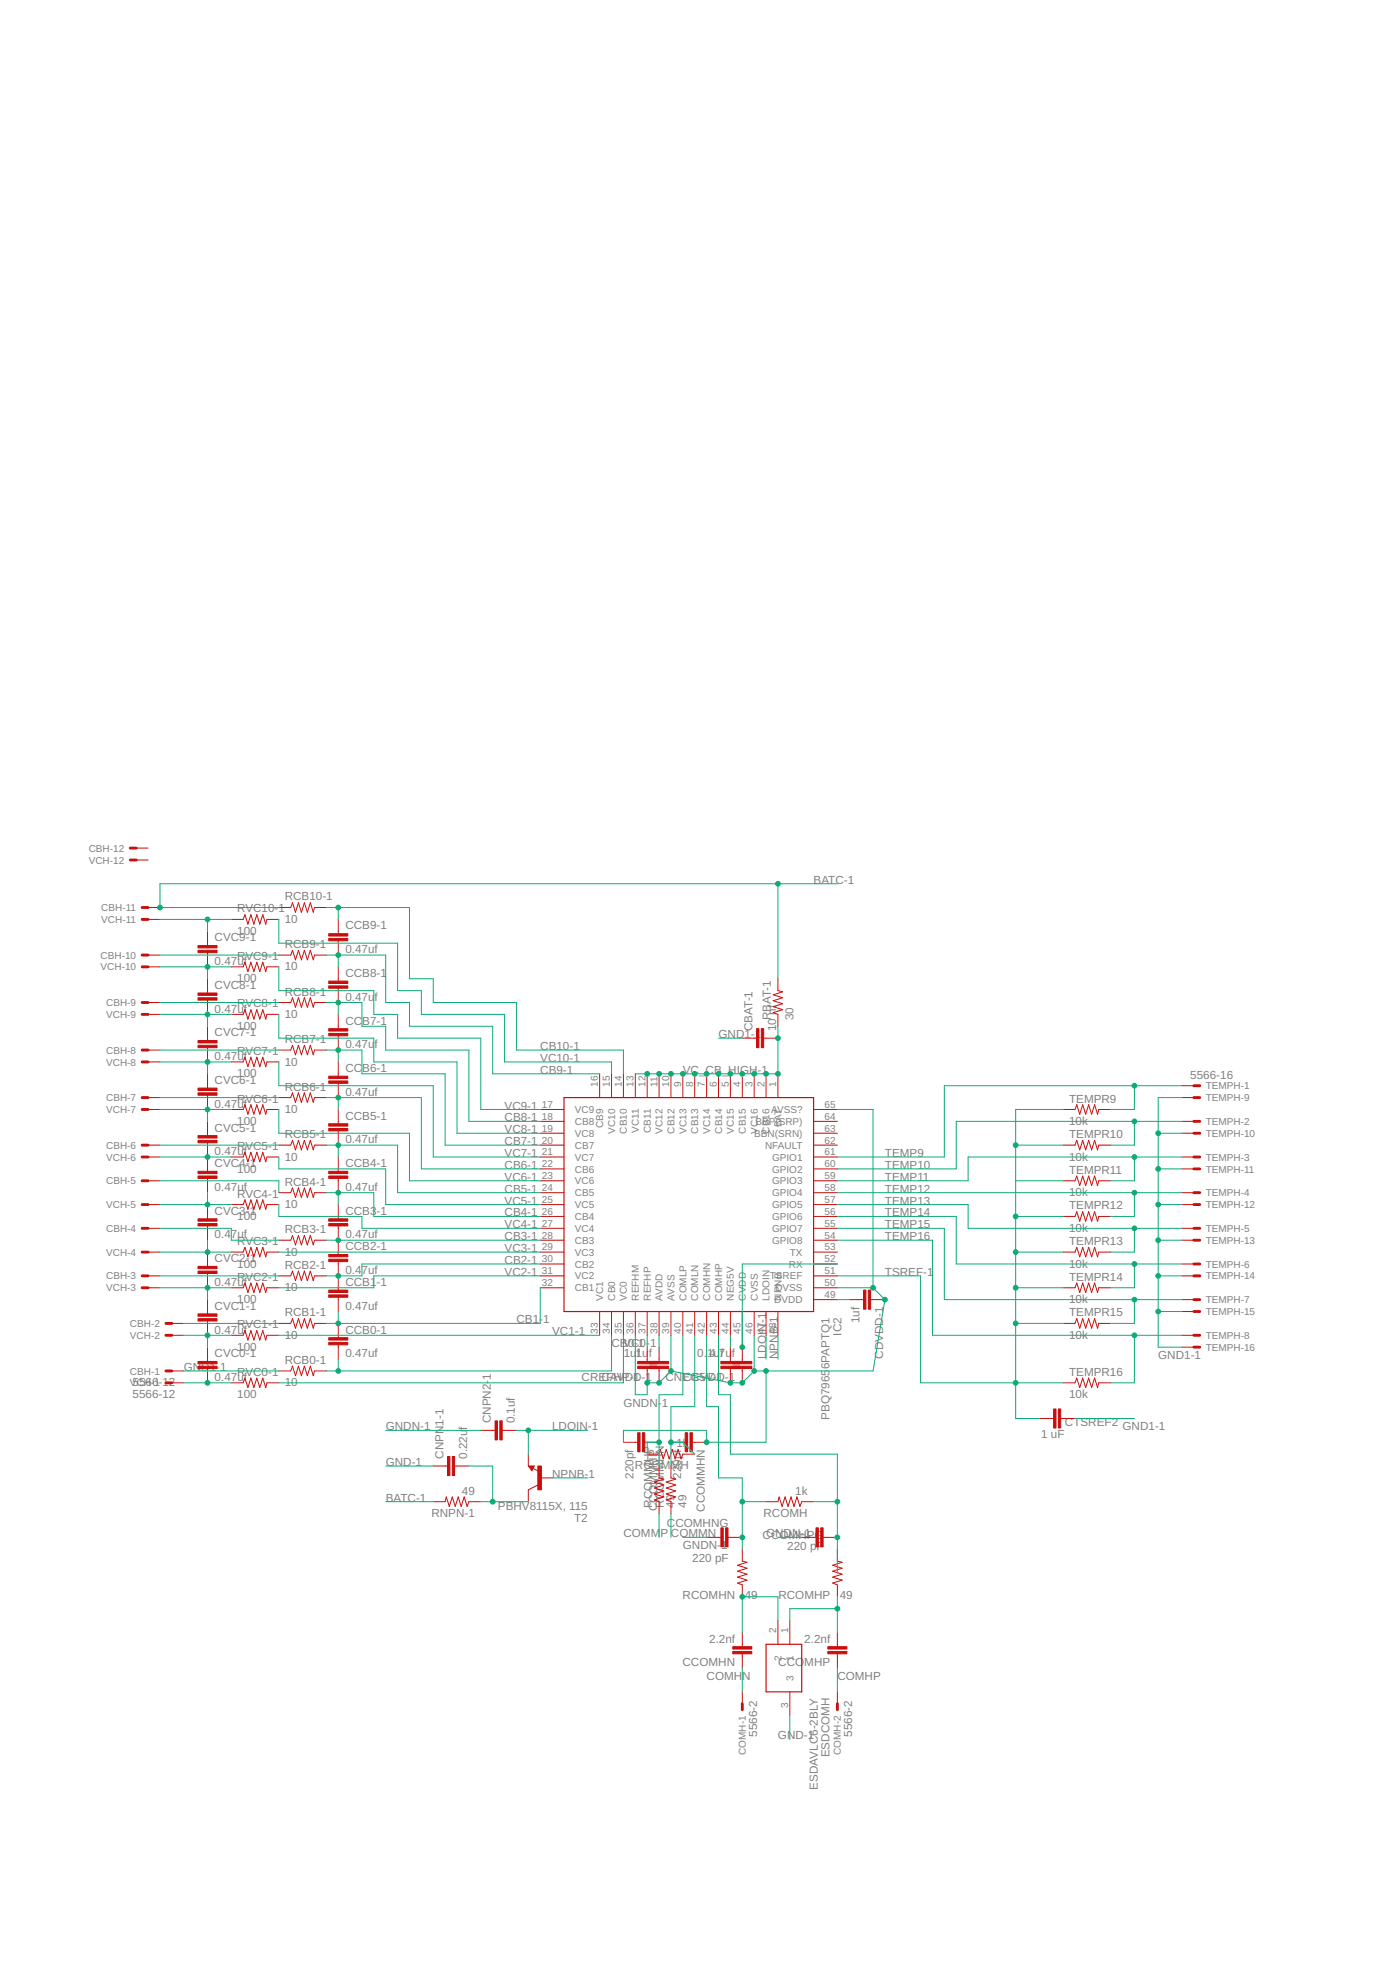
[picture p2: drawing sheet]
<svg xmlns="http://www.w3.org/2000/svg" width="297mm" height="420mm" viewBox="0 0 297 420" stroke-linecap="round" stroke-linejoin="round" font-family="sans-serif">
<path d="M120.5 234.6h53.4v45.7h-53.4zM113.9 313.4h-.7l.5 .7 .2-.5h-.4l.2 .2M163.7 351.4h7.6v10.2h-7.6z" fill="none" stroke="#c90d0c" stroke-width=".25"/>
<g fill="none" stroke="#c90d0c" stroke-width=".21">
<path d="M29.1 183.8h2.5M29.1 181.3h2.5M31.6 196.5h2.6M31.6 194h2.6M44.3 199v3.1M49.4 196.5h2.6l.3-1 .7 2 .6-2 .7 2 .6-2 .6 2 .7-2 .6 2 .2-1h2.6M59.6 194h2.5l.4-1.1 .6 2.1 .7-2.1 .6 2.1 .6-2.1 .7 2.1 .6-2.1 .7 2.1 .2-1h2.5M72.3 196.5v3M31.6 216.8h2.6M31.6 214.2h2.6M31.6 206.6h2.6M31.6 204.1h2.6"/>
<path d="M44.3 203.6v3M44.3 209.2v3M44.3 213.7v3.1M44.3 219.3v3.1M49.4 216.8h2.6l.3-1 .7 2 .6-2 .7 2 .6-2 .6 2 .7-2 .6 2 .2-1h2.6M49.4 206.6h2.6l.3-1 .7 2 .6-2 .7 2 .6-2 .6 2 .7-2 .6 2 .2-1h2.6M59.6 214.2h2.5l.4-1 .6 2.1 .7-2.1 .6 2.1 .6-2.1 .7 2.1 .6-2.1 .7 2.1 .2-1.1h2.5M59.6 204.1h2.5l.4-1 .6 2 .7-2 .6 2 .6-2 .7 2 .6-2 .7 2 .2-1h2.5M72.3 201.1v3M72.3 206.6v3.1M72.3 211.2v3M72.3 216.8v3"/>
<path d="M166.2 209.2v2.5l1.1 .3-2.1 .6 2.1 .6-2.1 .7 2.1 .6-2.1 .6 2.1 .7-2.1 .6 1 .4v2.5M31.6 237.1h2.6M31.6 234.6h2.6M31.6 226.9h2.6M31.6 224.4h2.6M44.3 223.9v3M44.3 229.5v3M44.3 234.1v3M44.3 239.6v3.1M49.4 237.1h2.6l.3-1 .7 2 .6-2 .7 2 .6-2 .6 2 .7-2 .6 2 .2-1h2.6M49.4 226.9h2.6l.3-1 .7 2.1 .6-2.1 .7 2.1 .6-2.1 .6 2.1 .7-2.1 .6 2.1 .2-1.1h2.6M59.6 234.6h2.5l.4-1 .6 2 .7-2 .6 2 .6-2 .7 2 .6-2 .7 2 .2-1h2.5"/>
<path d="M59.6 224.4h2.5l.4-1 .6 2 .7-2 .6 2 .6-2 .7 2 .6-2 .7 2 .2-1h2.5M72.3 221.4v3M72.3 226.9v3.1M72.3 231.5v3.1M72.3 237.1v3.1M115.4 237.1h5.1M115.4 239.6h5.1M128.1 229.5v5.1M130.7 229.5v5.1M133.2 229.5v5.1M135.8 229.5v5.1M138.3 229.5v5.1"/>
<path d="M140.8 229.5v5.1M143.4 229.5v5.1M145.9 229.5v5.1M148.5 229.5v5.1M151 229.5v5.1M153.5 229.5v5.1M156.1 229.5v5.1M158.6 229.5v5.1M158.6 221.9h3.1M161.2 229.5v5.1M163.2 221.9h3M163.7 229.5v5.1"/>
<path d="M166.2 229.5v5.1M173.9 237.1h5M173.9 239.6h5M227.2 237.1h2.5l.4-1 .6 2 .7-2 .6 2 .6-2 .7 2 .6-2 .6 2 .3-1h2.5M252.6 239.6h2.5M252.6 234.6h2.5M252.6 232h2.5M31.6 244.7h2.6M31.6 247.3h2.6M31.6 252.3h2.6M31.6 257.4h2.6M44.3 244.2v6.1"/>
<path d="M44.3 251.8v3.1M44.3 257.4v3.1M49.4 247.3h2.6l.3-1 .7 2 .6-2 .7 2 .6-2 .6 2 .7-2 .6 2 .2-1h2.6M49.4 257.4h2.6l.3-1 .7 2 .6-2 .7 2 .6-2 .6 2 .7-2 .6 2 .2-1h2.6M59.6 244.7h2.5l.4-1 .6 2 .7-2 .6 2 .6-2 .7 2 .6-2 .7 2 .2-1h2.5M59.6 254.9h2.5l.4-1 .6 2 .7-2 .6 2 .6-2 .7 2 .6-2 .7 2 .2-1h2.5M72.3 241.7v3M72.3 247.3v3M72.3 251.8v3.1M72.3 257.4v3.1M115.4 242.2h5.1M115.4 244.7h5.1"/>
<path d="M115.4 247.3h5.1M115.4 249.8h5.1M115.4 252.3h5.1M115.4 254.9h5.1M115.4 257.4h5.1M115.4 260h5.1M173.9 242.2h5M173.9 244.7h5M173.9 247.3h5M173.9 249.8h5M173.9 252.3h5M173.9 254.9h5"/>
<path d="M173.9 257.4h5M173.9 260h5M227.2 244.7h2.5l.4-1 .6 2 .7-2 .6 2 .6-2 .7 2 .6-2 .6 2 .3-1h2.5M227.2 252.3h2.5l.4-1 .6 2.1 .7-2.1 .6 2.1 .6-2.1 .7 2.1 .6-2.1 .6 2.1 .3-1.1h2.5M227.2 260h2.5l.4-1 .6 2 .7-2 .6 2 .6-2 .7 2 .6-2 .6 2 .3-1h2.5M252.6 242.2h2.5M252.6 247.3h2.5M252.6 249.8h2.5M252.6 254.9h2.5M252.6 257.4h2.5M31.6 262.5h2.6M31.6 267.6h2.6"/>
<path d="M31.6 272.7h2.6M31.6 275.2h2.6M44.3 262v3M44.3 267.6v3M44.3 272.2v3M44.3 277.7v3.1M49.4 267.6h2.6l.3-1 .7 2 .6-2 .7 2 .6-2 .6 2 .7-2 .6 2 .2-1h2.6M49.4 275.2h2.6l.3-1 .7 2 .6-2 .7 2 .6-2 .6 2 .7-2 .6 2 .2-1h2.6M59.6 265h2.5l.4-1 .6 2.1 .7-2.1 .6 2.1 .6-2.1 .7 2.1 .6-2.1 .7 2.1 .2-1.1h2.5M59.6 272.7h2.5l.4-1 .6 2 .7-2 .6 2 .6-2 .7 2 .6-2 .7 2 .2-1h2.5M72.3 262v6.1M72.3 269.6v6.1"/>
<path d="M72.3 277.2v3.1M115.4 262.5h5.1M115.4 265h5.1M115.4 267.6h5.1M115.4 270.1h5.1M115.4 272.7h5.1M115.4 275.2h5.1M173.9 262.5h5M173.9 265h5M173.9 267.6h5M173.9 270.1h5M173.9 272.7h5"/>
<path d="M173.9 275.2h5M173.9 277.7h5M181.5 277.7h3M186.1 277.7h3M227.2 267.6h2.5l.4-1 .6 2 .7-2 .6 2 .6-2 .7 2 .6-2 .6 2 .3-1h2.5M227.2 275.2h2.5l.4-1 .6 2 .7-2 .6 2 .6-2 .7 2 .6-2 .6 2 .3-1h2.5M252.6 262.5h2.5M252.6 265h2.5M252.6 270.1h2.5M252.6 272.7h2.5M252.6 277.7h2.5M36.7 282.8h2.6"/>
<path d="M36.7 285.4h2.6M36.7 295.5h2.6M36.7 293h2.6M44.3 282.3v3.1M44.3 287.9v3.1M44.3 292.5v3M49.4 285.4h2.6l.3-1 .7 2 .6-2 .7 2 .6-2 .6 2 .7-2 .6 2 .2-1h2.6M49.4 295.5h2.6l.3-1 .7 2 .6-2 .7 2 .6-2 .6 2 .7-2 .6 2 .2-1h2.6M59.6 282.8h2.5l.4-1 .6 2 .7-2 .6 2 .6-2 .7 2 .6-2 .7 2 .2-1h2.5M59.6 293h2.5l.4-1 .6 2 .7-2 .6 2 .6-2 .7 2 .6-2 .7 2 .2-1h2.5M72.3 282.8v3.1M72.3 287.4v3"/>
<path d="M128.1 280.3v5.1M130.7 280.3v5.1M133.2 280.3v5.1M135.8 280.3v5.1M138.3 280.3v5.1M138.3 287.9v3.1M138.3 292.5v3M140.8 280.3v5.1M140.8 287.9v3.1M140.8 292.5v3M143.4 280.3v5.1M145.9 280.3v5.1"/>
<path d="M148.5 280.3v5.1M151 280.3v5.1M153.5 280.3v5.1M156.1 280.3v5.1M156.1 287.9v3.1M156.1 292.5v3M158.6 280.3v5.1M158.6 287.9v3.1M158.6 292.5v3M161.2 280.3v5.1M163.7 280.3v5.1M166.2 280.3v5.1"/>
<path d="M227.2 282.8h2.5l.4-1 .6 2 .7-2 .6 2 .6-2 .7 2 .6-2 .6 2 .3-1h2.5M227.2 295.5h2.5l.4-1 .6 2 .7-2 .6 2 .6-2 .7 2 .6-2 .6 2 .3-1h2.5M252.6 285.4h2.5M252.6 280.3h2.5M252.6 287.9h2.5M92.6 313.3h3M97.2 313.3h3M102.7 305.7h3.1M107.3 305.7h3.1M112.9 313.3h1.3l-.5 1zM112.9 310.8v2.5M113.9 313.8l1.2 .6"/>
<path d="M114.9 317.4l-2 1v2.5M115.4 315.8h2.6M133.2 308.2h3.1M137.8 308.2h3M138.3 310.8h2.5l.3-1 .6 2 .7-2 .6 2 .6-2 .7 2 .6-2 .6 2 .4-1h2.6M140.8 313.3v2.5l1.1 .3-2.1 .6 2.1 .7-2.1 .6 2.1 .6-2.1 .7 2.1 .6-2.1 .6 1 .4v2.6M143.4 313.3v2.5l1 .3-2 .6 2 .7-2 .6 2 .6-2 .7 2 .6-2 .6 1 .4v2.6M143.4 308.2h3M148 308.2h3M222.1 303.1h3M226.7 303.1h3M92.6 320.9h2.5l.3-1 .6 2 .6-2 .7 2 .6-2 .7 2 .6-2 .6 2 .4-1h2.5"/>
<path d="M151 328.5h3.1M155.6 328.5h3M158.6 331.1v2.5l1 .3-2 .6 2 .7-2 .6 2 .6-2 .7 2 .6-2 .6 1 .4v2.5M163.7 320.9h2.5l.3-1 .6 2 .7-2 .6 2 .6-2 .7 2 .6-2 .6 2 .4-1h2.6M171.3 328.5h3.1M175.9 328.5h3M178.9 331.1v2.5l1.1 .3-2.1 .6 2.1 .7-2.1 .6 2.1 .6-2.1 .7 2.1 .6-2.1 .6 1 .4v2.5M158.6 348.9v3M158.6 353.4v3.1M166.2 346.3v5.1M168.8 346.3v5.1M178.9 348.9v3"/>
<path d="M178.9 353.4v3.1M158.6 361.6v2.5M168.8 361.6v5M178.9 361.6v2.5"/>
</g>
<g fill="#c90d0c" stroke="#c90d0c" stroke-width=".21">
<path d="M42.3 281.8h4.1v.5h-4.1z"/>
<path d="M42.3 280.8h4.1v.5h-4.1z"/>
<path d="M70.3 276.7h4v.5h-4z"/>
<path d="M70.3 275.7h4v.5h-4z"/>
<path d="M70.3 269.1h4v.5h-4z"/>
<path d="M70.3 268.1h4v.5h-4z"/>
<path d="M42.3 271.7h4.1v.5h-4.1z"/>
<path d="M42.3 270.6h4.1v.5h-4.1z"/>
<path d="M42.3 261.5h4.1v.5h-4.1z"/>
<path d="M42.3 260.5h4.1v.5h-4.1z"/>
<path d="M70.3 261.5h4v.5h-4z"/>
<path d="M70.3 260.5h4v.5h-4z"/>
<path d="M42.3 251.3h4.1v.5h-4.1z"/>
<path d="M42.3 250.3h4.1v.5h-4.1z"/>
<path d="M70.3 251.3h4v.5h-4z"/>
<path d="M70.3 250.3h4v.5h-4z"/>
<path d="M42.3 243.7h4.1v.5h-4.1z"/>
<path d="M42.3 242.7h4.1v.5h-4.1z"/>
<path d="M70.3 241.2h4v.5h-4z"/>
<path d="M70.3 240.2h4v.5h-4z"/>
<path d="M42.3 233.6h4.1v.5h-4.1z"/>
<path d="M42.3 232.5h4.1v.5h-4.1z"/>
<path d="M70.3 231h4v.5h-4z"/>
<path d="M70.3 230h4v.5h-4z"/>
<path d="M42.3 223.4h4.1v.5h-4.1z"/>
<path d="M42.3 222.4h4.1v.5h-4.1z"/>
<path d="M70.3 220.9h4v.5h-4z"/>
<path d="M70.3 219.8h4v.5h-4z"/>
<path d="M42.3 213.2h4.1v.5h-4.1z"/>
<path d="M42.3 212.2h4.1v.5h-4.1z"/>
<path d="M70.3 210.7h4v.5h-4z"/>
<path d="M70.3 209.7h4v.5h-4z"/>
<path d="M42.3 203.1h4.1v.5h-4.1z"/>
<path d="M42.3 202.1h4.1v.5h-4.1z"/>
<path d="M70.3 200.6h4v.5h-4z"/>
<path d="M70.3 199.5h4v.5h-4z"/>
<path d="M42.3 292h4.1v.5h-4.1z"/>
<path d="M42.3 291h4.1v.5h-4.1z"/>
<path d="M70.3 286.9h4v.5h-4z"/>
<path d="M70.3 285.9h4v.5h-4z"/>
<path d="M162.7 219.8h.5v4.1h-.5z"/>
<path d="M161.7 219.8h.5v4.1h-.5z"/>
<path d="M136.3 291h4v.5h-4z"/>
<path d="M136.3 292h4v.5h-4z"/>
<path d="M138.8 291h4.1v.5h-4.1z"/>
<path d="M138.8 292h4.1v.5h-4.1z"/>
<path d="M154.1 291h4v.5h-4z"/>
<path d="M154.1 292h4v.5h-4z"/>
<path d="M156.6 291h4.1v.5h-4.1z"/>
<path d="M156.6 292h4.1v.5h-4.1z"/>
<path d="M184.5 275.7h.5v4.1h-.5z"/>
<path d="M185.5 275.7h.6v4.1h-.6z"/>
<path d="M225.1 301.1h.6v4.1h-.6z"/>
<path d="M226.2 301.1h.5v4.1h-.5z"/>
<path d="M136.3 306.2h.5v4.1h-.5z"/>
<path d="M137.3 306.2h.5v4.1h-.5z"/>
<path d="M146.4 306.2h.5v4.1h-.5z"/>
<path d="M147.4 306.2h.6v4.1h-.6z"/>
<path d="M106.8 303.7h.5v4h-.5z"/>
<path d="M105.8 303.7h.5v4h-.5z"/>
<path d="M96.6 311.3h.6v4h-.6z"/>
<path d="M95.6 311.3h.5v4h-.5z"/>
<path d="M114.9 313.3h.8v5.1h-.8z"/>
<path d="M175.4 326.5h.5v4.1h-.5z"/>
<path d="M174.4 326.5h.5v4.1h-.5z"/>
<path d="M176.9 351.9h4.1v.5h-4.1z"/>
<path d="M176.9 352.9h4.1v.5h-4.1z"/>
<path d="M156.6 351.9h4.1v.5h-4.1z"/>
<path d="M156.6 352.9h4.1v.5h-4.1z"/>
<path d="M155.1 326.5h.5v4.1h-.5z"/>
<path d="M154.1 326.5h.5v4.1h-.5z"/>
</g>
<g fill="none" stroke="#c90d0c" stroke-width=".61">
<path d="M27.8 183.8h1.3M27.8 181.3h1.3M30.4 196.5h1.2M30.4 194h1.2M30.4 216.8h1.2M30.4 206.6h1.2M30.4 214.2h1.2M30.4 204.1h1.2M30.4 237.1h1.2M30.4 226.9h1.2M30.4 234.6h1.2M30.4 224.4h1.2"/>
<path d="M255.1 234.6h1.3M255.1 232h1.3M255.1 239.6h1.3M30.4 257.4h1.2M30.4 247.3h1.2M30.4 252.3h1.2M30.4 244.7h1.2M255.1 257.4h1.3M255.1 247.3h1.3M255.1 254.9h1.3M255.1 242.2h1.3M255.1 249.8h1.3"/>
<path d="M30.4 275.2h1.2M30.4 267.6h1.2M30.4 272.7h1.2M30.4 262.5h1.2M255.1 272.7h1.3M255.1 262.5h1.3M255.1 270.1h1.3M255.1 277.7h1.3M255.1 265h1.3M35.5 295.5h1.2M35.5 285.4h1.2M35.5 293h1.2"/>
<path d="M35.5 282.8h1.2M255.1 285.4h1.3M255.1 280.3h1.3M255.1 287.9h1.3M158.6 364.1v1.3M178.9 364.1v1.3"/>
</g>
<g fill="none" stroke="#0dab76" stroke-width=".21">
<path d="M34.2 196.5h15.2M44.3 196.5v2.5M59.6 196.5v5.1h25.4v10.1h5v5.1h17.8v10.1h22.9v2.6M69.7 194h17.8v15.2h5.1v5h17.8v10.2h22.8v5.1M72.3 194v2.5M166.2 188.9v20.3M178.9 188.9h-144.7v5.1h25.4M34.2 214.2h25.4M34.2 216.8h15.2M34.2 204.1h25.4M34.2 206.6h15.2M44.3 206.6v2.6"/>
<path d="M44.3 216.8v2.5M59.6 206.6v5.1h20.3v5.1h5.1v5.1h17.7v15.2h12.7M59.6 216.8v5.1h20.3v5h17.8v15.3h17.7M69.7 214.2h7.6v5.1h5.1v5.1h17.8v15.2h15.2M69.7 204.1h12.7v10.1h5.1v5.1h17.8v10.2h22.8M72.3 204.1v2.5M72.3 214.2v2.6M166.2 219.3v10.2h-30.4M34.2 234.6h25.4M34.2 224.4h25.4M34.2 226.9h15.2M34.2 237.1h15.2"/>
<path d="M44.3 226.9v2.6M44.3 237.1v2.5M59.6 226.9v5.1h33v15.3h22.8M59.6 237.1v5.1h27.9v10.1h27.9M69.7 224.4h7.6v5.1h17.8v15.2h20.3M69.7 234.6h20.3v15.2h25.4M72.3 224.4v2.5M72.3 234.6v2.5M153.5 221.9h5.1M178.9 237.1h7.7v38.1M227.2 237.1h-10.2v66h5.1M242.4 239.6v5.1h-5.1"/>
<path d="M242.4 232v5.1h-5.1M252.6 239.6h-48.3v10.2h-25.4M252.6 234.6h-5.1v53.3h5.1M252.6 232h-50.8v15.3h-22.9M34.2 252.3h25.4v2.6M34.2 257.4h15.2M34.2 244.7h25.4M34.2 247.3h15.2M44.3 254.9v2.5M59.6 257.4v2.6h17.7v2.5h38.1M59.6 247.3v2.5h22.8v7.6h33M69.7 254.9h10.2v5.1h35.5"/>
<path d="M69.7 244.7h15.3v10.2h30.4M72.3 244.7v2.6M72.3 254.9v2.5M178.9 260h25.4v10.1h48.3M178.9 257.4h28v5.1h45.7M178.9 254.9h73.7M217 260h10.2M217 252.3h10.2M217 244.7h10.2M242.4 254.9v5.1h-5.1M242.4 247.3v5h-5.1M247.5 257.4h5.1"/>
<path d="M247.5 249.8h5.1M247.5 242.2h5.1M252.6 247.3h-45.7v5h-28M34.2 272.7h25.4M34.2 275.2h15.2M34.2 262.5h15.2v2.5h10.2M34.2 267.6h15.2M44.3 265v2.6M44.3 275.2v2.5M59.6 267.6h55.8M69.7 265h45.7M115.4 275.2v7.6h-45.7"/>
<path d="M115.4 270.1h-38.1v2.6h-7.6M115.4 272.7h-35.5v2.5h-20.3M178.9 265h20.4v20.4h53.3M178.9 272.7h17.8v22.8h30.5M178.9 275.2h7.7M178.9 270.1h-20.3v17.8M178.9 262.5h22.9v15.2h50.8M178.9 277.7h2.6M186.6 275.2l2.5 2.5-2.5 15.3h-25.4M217 275.2h10.2M217 267.6h10.2M242.4 277.7v5.1h-5.1"/>
<path d="M242.4 270.1v5.1h-5.1M242.4 262.5v5.1h-5.1M247.5 272.7h5.1M247.5 265h5.1M39.3 285.4h10.1M39.3 282.8h20.3M39.3 295.5h10.1M39.3 293h20.3M44.3 285.4v2.5M59.6 285.4h68.5M72.3 280.3v2.5M72.3 290.4v2.6"/>
<path d="M130.7 285.4v7.6h-61M133.2 285.4v10.1h-73.6M135.8 285.4v12.7h2.5v-2.6h2.5l2.6-2.5M138.3 285.4v2.5M140.8 285.4v2.5M143.4 293l12.7 2.5h2.5l2.6-2.5M143.4 285.4v7.6M145.9 285.4v12.7h-5.1v15.2M148.5 285.4v15.2h-5.1v12.7M151 285.4v15.2h2.5v15.2h5.1v15.3M153.5 285.4v12.7h2.6v12.7h22.8v25.4M156.1 285.4v2.5"/>
<path d="M161.2 285.4v7.6M163.7 293v15.2h-12.7v-2.5h-17.8v2.5M163.7 285.4v5M166.2 285.4v5M217 282.8h10.2M242.4 285.4v10.1h-5.1M247.5 280.3h5.1M82.4 313.3h10.2M82.4 305.7h20.3M100.2 313.3h5.1v7.6M110.4 305.7h15.2M112.9 305.7v5.1"/>
<path d="M118 315.8h7.6M140.8 308.2h-2.5v2.6M143.4 308.2h2.5l2.6 2.6M229.7 303.1h12.7M82.4 320.9h10.2M102.7 320.9h10.2M140.8 323.5v5M143.4 323.5v5M145.9 328.5h5.1M158.6 320.9h5.1M166.2 328.5h5.1M173.9 320.9h5"/>
<path d="M158.6 356.5v5.1M166.2 346.3v-5.1h-7.6v7.7M178.9 343.8h-10.1v2.5M178.9 341.2v7.7M178.9 356.5v5.1M168.8 366.6v5.1"/>
</g>
<g fill="#0dab76" stroke="#0dab76" stroke-width=".21">
<circle cx="72.3" cy="282.8" r=".51"/>
<circle cx="72.3" cy="272.7" r=".51"/>
<circle cx="72.3" cy="265" r=".51"/>
<circle cx="72.3" cy="254.9" r=".51"/>
<circle cx="72.3" cy="244.7" r=".51"/>
<circle cx="72.3" cy="234.6" r=".51"/>
<circle cx="72.3" cy="224.4" r=".51"/>
<circle cx="72.3" cy="214.2" r=".51"/>
<circle cx="72.3" cy="204.1" r=".51"/>
<circle cx="72.3" cy="194" r=".51"/>
<circle cx="72.3" cy="293" r=".51"/>
<circle cx="44.3" cy="295.5" r=".51"/>
<circle cx="44.3" cy="285.4" r=".51"/>
<circle cx="44.3" cy="275.2" r=".51"/>
<circle cx="44.3" cy="267.6" r=".51"/>
<circle cx="44.3" cy="257.4" r=".51"/>
<circle cx="44.3" cy="247.3" r=".51"/>
<circle cx="44.3" cy="237.1" r=".51"/>
<circle cx="44.3" cy="226.9" r=".51"/>
<circle cx="44.3" cy="216.8" r=".51"/>
<circle cx="44.3" cy="206.6" r=".51"/>
<circle cx="44.3" cy="196.5" r=".51"/>
<circle cx="138.3" cy="229.5" r=".51"/>
<circle cx="140.8" cy="229.5" r=".51"/>
<circle cx="143.4" cy="229.5" r=".51"/>
<circle cx="145.9" cy="229.5" r=".51"/>
<circle cx="148.5" cy="229.5" r=".51"/>
<circle cx="151" cy="229.5" r=".51"/>
<circle cx="153.5" cy="229.5" r=".51"/>
<circle cx="156.1" cy="229.5" r=".51"/>
<circle cx="158.6" cy="229.5" r=".51"/>
<circle cx="161.2" cy="229.5" r=".51"/>
<circle cx="163.7" cy="229.5" r=".51"/>
<circle cx="166.2" cy="229.5" r=".51"/>
<circle cx="166.2" cy="221.9" r=".51"/>
<circle cx="247.5" cy="265" r=".51"/>
<circle cx="247.5" cy="257.4" r=".51"/>
<circle cx="247.5" cy="249.8" r=".51"/>
<circle cx="247.5" cy="242.2" r=".51"/>
<circle cx="247.5" cy="272.7" r=".51"/>
<circle cx="247.5" cy="280.3" r=".51"/>
<circle cx="242.4" cy="232" r=".51"/>
<circle cx="242.4" cy="239.6" r=".51"/>
<circle cx="242.4" cy="247.3" r=".51"/>
<circle cx="242.4" cy="254.9" r=".51"/>
<circle cx="242.4" cy="262.5" r=".51"/>
<circle cx="242.4" cy="270.1" r=".51"/>
<circle cx="242.4" cy="277.7" r=".51"/>
<circle cx="242.4" cy="285.4" r=".51"/>
<circle cx="217" cy="295.5" r=".51"/>
<circle cx="217" cy="282.8" r=".51"/>
<circle cx="217" cy="275.2" r=".51"/>
<circle cx="217" cy="267.6" r=".51"/>
<circle cx="217" cy="260" r=".51"/>
<circle cx="217" cy="244.7" r=".51"/>
<circle cx="143.4" cy="308.2" r=".51"/>
<circle cx="105.3" cy="320.9" r=".51"/>
<circle cx="34.2" cy="194" r=".51"/>
<circle cx="166.2" cy="188.9" r=".51"/>
<circle cx="112.9" cy="305.7" r=".51"/>
<circle cx="158.6" cy="287.9" r=".51"/>
<circle cx="178.9" cy="320.9" r=".51"/>
<circle cx="178.9" cy="328.5" r=".51"/>
<circle cx="158.6" cy="328.5" r=".51"/>
<circle cx="158.6" cy="320.9" r=".51"/>
<circle cx="140.8" cy="308.2" r=".51"/>
<circle cx="140.8" cy="295.5" r=".51"/>
<circle cx="138.3" cy="295.5" r=".51"/>
<circle cx="143.4" cy="293" r=".51"/>
<circle cx="156.1" cy="295.5" r=".51"/>
<circle cx="158.6" cy="295.5" r=".51"/>
<circle cx="189.1" cy="277.7" r=".51"/>
<circle cx="161.2" cy="293" r=".51"/>
<circle cx="186.6" cy="275.2" r=".51"/>
<circle cx="151" cy="308.2" r=".51"/>
<circle cx="163.7" cy="293" r=".51"/>
<circle cx="178.9" cy="343.8" r=".51"/>
<circle cx="158.6" cy="341.2" r=".51"/>
</g>
<g font-size="2.5" fill="#808080">
<text x="173.9" y="188.9">BATC-1</text>
<text x="50.7" y="195">RVC10-1</text>
<text x="60.8" y="197.2">10</text>
<text x="60.8" y="192.4">RCB10-1</text>
<text x="45.9" y="201.2">CVC9-1</text>
<text x="50.7" y="199.8">100</text>
<text x="60.8" y="202.6">RCB9-1</text>
<text x="73.8" y="203.7">0.47uf</text>
<text x="73.8" y="198.6">CCB9-1</text>
<text x="45.9" y="206.3">0.47uf</text>
<text x="50.7" y="209.9">100</text>
<text x="50.7" y="205.1">RVC9-1</text>
<text x="60.8" y="207.4">10</text>
<text x="73.8" y="208.8">CCB8-1</text>
<text x="45.9" y="211.3">CVC8-1</text>
<text x="50.7" y="215.3">RVC8-1</text>
<text x="60.8" y="212.8">RCB8-1</text>
<text x="73.8" y="213.9">0.47u</text>
<text x="80" y="213.9">f</text>
<text x="45.9" y="216.4">0.47uf</text>
<text x="45.9" y="221.5">CVC7-1</text>
<text x="50.7" y="220.1">100</text>
<text x="60.8" y="217.6">10</text>
<text x="73.8" y="219">CC</text>
<text x="77.4" y="219">B7-1</text>
<text x="153.5" y="221.9">GND1-1</text>
<text x="160.8" y="220.4" transform="rotate(-90 160.8 220.4)">CBAT-1</text>
<text x="164.7" y="218.1" transform="rotate(-90 164.7 218.1)">RBAT-1</text>
<text x="165.9" y="220.4" transform="rotate(-90 165.9 220.4)">10 nf</text>
<text x="169.5" y="218.1" transform="rotate(-90 169.5 218.1)">30</text>
<text x="45.9" y="226.6">0.47uf</text>
<text x="50.7" y="225.5">RVC7-1</text>
<text x="60.8" y="227.7">10</text>
<text x="60.8" y="222.9">RCB7-1</text>
<text x="73.8" y="224">0.47u</text>
<text x="80" y="224">f</text>
<text x="115.4" y="227">VC10-1</text>
<text x="115.4" y="224.4">CB10-1</text>
<text x="45.9" y="231.7">CVC6-1</text>
<text x="50.7" y="230.3">100</text>
<text x="60.8" y="233.1">RCB6-1</text>
<text x="73.8" y="229.1">CC</text>
<text x="77.4" y="229.1">B6-1</text>
<text x="115.4" y="229.5">CB9-1</text>
<text x="145.9" y="229.5">VC_CB</text>
<text x="154.3" y="229.5">_HIGH</text>
<text x="161.9" y="229.5">-1</text>
<text x="254.4" y="230.6">5566-16</text>
<text x="45.9" y="236.7">0.47uf</text>
<text x="50.7" y="235.6">RVC6-1</text>
<text x="60.8" y="237.9">10</text>
<text x="73.8" y="234.2">0.47uf</text>
<text x="73.8" y="239.3">CCB5-1</text>
<text x="107.8" y="239.7">CB8-1</text>
<text x="107.8" y="237.1">VC9-1</text>
<text x="228.5" y="235.6">TEMPR9</text>
<text x="45.9" y="241.8">CVC5-1</text>
<text x="50.7" y="240.4">100</text>
<text x="50.7" y="245.8">RVC5-1</text>
<text x="60.8" y="243.2">RCB5-1</text>
<text x="73.8" y="244.4">0.47uf</text>
<text x="107.8" y="244.7">CB7-1</text>
<text x="107.8" y="242.2">VC8-1</text>
<text x="228.5" y="240.4">10k</text>
<text x="228.5" y="243.2">TEMPR10</text>
<text x="45.9" y="246.9">0.47uf</text>
<text x="45.9" y="249.4">CVC4-1</text>
<text x="50.7" y="250.6">100</text>
<text x="60.8" y="248">10</text>
<text x="73.8" y="249.4">CCB4-1</text>
<text x="107.8" y="249.8">CB6-1</text>
<text x="107.8" y="247.3">VC7-1</text>
<text x="189.1" y="247.3">TEMP9</text>
<text x="189.1" y="249.8">TEMP10</text>
<text x="228.5" y="248">10k</text>
<text x="228.5" y="250.9">TEMPR11</text>
<text x="45.9" y="254.5">0.47uf</text>
<text x="50.7" y="255.9">RVC4-1</text>
<text x="60.8" y="253.4">RCB4-1</text>
<text x="73.8" y="254.5">0.47uf</text>
<text x="107.8" y="257.4">VC5-1</text>
<text x="107.8" y="254.9">CB5-1</text>
<text x="107.8" y="252.4">VC6-1</text>
<text x="189.1" y="252.4">TEMP11</text>
<text x="189.1" y="254.9">TEMP12</text>
<text x="189.1" y="257.4">TEMP13</text>
<text x="228.5" y="255.7">10k</text>
<text x="45.9" y="259.6">CVC3-1</text>
<text x="50.7" y="260.7">100</text>
<text x="60.8" y="258.2">10</text>
<text x="60.8" y="263.6">RCB3-1</text>
<text x="73.8" y="259.6">CCB3</text>
<text x="80.5" y="259.6">-1</text>
<text x="107.8" y="262.5">VC4-1</text>
<text x="107.8" y="260">CB4-1</text>
<text x="189.1" y="260">TEMP14</text>
<text x="189.1" y="262.5">TEMP15</text>
<text x="228.5" y="263.3">10k</text>
<text x="228.5" y="258.5">TEMPR12</text>
<text x="45.9" y="264.7">0.47uf</text>
<text x="45.9" y="269.8">CVC2-1</text>
<text x="50.7" y="266.1">RVC3-1</text>
<text x="60.8" y="268.4">10</text>
<text x="73.8" y="264.7">0.47uf</text>
<text x="73.8" y="267.2">CCB2-1</text>
<text x="107.8" y="265.1">CB3-1</text>
<text x="107.8" y="267.6">VC3-1</text>
<text x="189.1" y="265.1">TEMP16</text>
<text x="228.5" y="266.1">TEMPR13</text>
<text x="45.9" y="274.8">0.47uf</text>
<text x="50.7" y="270.9">100</text>
<text x="50.7" y="273.7">RVC2-1</text>
<text x="60.8" y="276">10</text>
<text x="60.8" y="271.2">RCB2-1</text>
<text x="73.8" y="272.3">0.47uf</text>
<text x="73.8" y="274.8">CCB1</text>
<text x="80.5" y="274.8">-1</text>
<text x="107.8" y="272.7">VC2-1</text>
<text x="107.8" y="270.1">CB2-1</text>
<text x="189.1" y="272.7">TSREF</text>
<text x="197.3" y="272.7">-1</text>
<text x="228.5" y="270.9">10k</text>
<text x="228.5" y="273.7">TEMPR14</text>
<text x="45.9" y="279.9">CVC1-1</text>
<text x="50.7" y="278.5">100</text>
<text x="60.8" y="281.3">RCB1-1</text>
<text x="73.8" y="279.9">0.47uf</text>
<text x="228.5" y="278.5">10k</text>
<text x="228.5" y="281.3">TEMPR15</text>
<text x="45.9" y="285">0.47uf</text>
<text x="50.7" y="283.9">RVC1-1</text>
<text x="60.8" y="286.1">10</text>
<text x="73.8" y="285">CCB0-1</text>
<text x="110.4" y="282.8">CB1-1</text>
<text x="118" y="285.4">VC1-1</text>
<text x="130.7" y="287.9">CBV0C10-</text>
<text x="135.5" y="287.9">-</text>
<text x="138.9" y="287.9">1</text>
<text x="179.8" y="285.5" transform="rotate(-90 179.8 285.5)">IC2</text>
<text x="183.6" y="282.7" transform="rotate(-90 183.6 282.7)">1uf</text>
<text x="228.5" y="286.1">10k</text>
<text x="39.3" y="293">GND</text>
<text x="44.8" y="293">1-1</text>
<text x="45.9" y="290.1">CVC0-1</text>
<text x="50.7" y="288.7">100</text>
<text x="60.8" y="291.5">RCB0-1</text>
<text x="73.8" y="290.1">0.47uf</text>
<text x="133.3" y="290.1">1u</text>
<text x="135.8" y="290.1">1u</text>
<text x="136.1" y="290.1">f</text>
<text x="138.6" y="290.1">f</text>
<text x="149" y="290.1">0.</text>
<text x="151.1" y="290.1">14u.</text>
<text x="153.6" y="290.1">7u</text>
<text x="153.9" y="290.1">f</text>
<text x="156.4" y="290.1">f</text>
<text x="163.7" y="290.5" transform="rotate(-90 163.7 290.5)">LDOIN-1</text>
<text x="166.2" y="290.5" transform="rotate(-90 166.2 290.5)">NPNB-1</text>
<text x="177.3" y="292.6" transform="rotate(-90 177.3 292.6)">6PAPTQ1</text>
<text x="188.7" y="290.4" transform="rotate(-90 188.7 290.4)">CDVDD-1</text>
<text x="247.5" y="290.5">GND1-1</text>
<text x="28.3" y="298.7">5566-12</text>
<text x="28.3" y="296.2">5566-12</text>
<text x="45.9" y="295.2">0.47uf</text>
<text x="50.7" y="298.8">100</text>
<text x="50.7" y="294">RVC0-1</text>
<text x="60.8" y="296.3">10</text>
<text x="104.9" y="294.9" transform="rotate(-90 104.9 294.9)">1</text>
<text x="124.3" y="295.2">CRECFAHVPD-D-1</text>
<text x="135.4" y="295.2">1</text>
<text x="142.2" y="295.2">CNEG5V-1</text>
<text x="146" y="295.2">CCV</text>
<text x="151.3" y="295.2">DD-1</text>
<text x="228.5" y="298.8">10k</text>
<text x="228.5" y="294">TEMPR16</text>
<text x="82.4" y="305.7">GNDN-1</text>
<text x="99.8" y="305.5" transform="rotate(-90 99.8 305.5)">f</text>
<text x="104.9" y="304.2" transform="rotate(-90 104.9 304.2)">CNPN2-</text>
<text x="110" y="304.2" transform="rotate(-90 110 304.2)">0.1uf</text>
<text x="118" y="305.7">LDOIN-1</text>
<text x="133.2" y="300.6">GNDN-</text>
<text x="141.4" y="300.6">1</text>
<text x="177.3" y="303.4" transform="rotate(-90 177.3 303.4)">PBQ7965</text>
<text x="227.6" y="304.7">CTSREF2</text>
<text x="239.9" y="305.7">GND1-1</text>
<text x="94.7" y="311.8" transform="rotate(-90 94.7 311.8)">CNPN1-1</text>
<text x="99.8" y="311.8" transform="rotate(-90 99.8 311.8)">0.22u</text>
<text x="139.3" y="310.7" transform="rotate(-90 139.3 310.7)">P</text>
<text x="144.5" y="309.2">1k</text>
<text x="222.5" y="307.2">1 uF</text>
<text x="82.4" y="313.3">GND-1</text>
<text x="118" y="315.8">NPNB-1</text>
<text x="135.4" y="316" transform="rotate(-90 135.4 316)">220pf</text>
<text x="135.7" y="314">RCO</text>
<text x="141.2" y="314">MMH</text>
<text x="145.5" y="316" transform="rotate(-90 145.5 316)">220pf</text>
<text x="82.4" y="320.9">BATC-1</text>
<text x="98.7" y="319.4">49</text>
<text x="106.4" y="322.7">PBHV8115X, 115</text>
<text x="139.3" y="322.2" transform="rotate(-90 139.3 322.2)">RCOMMH</text>
<text x="140.5" y="322.9" transform="rotate(-90 140.5 322.9)">CCOMMHP</text>
<text x="141.9" y="322.2" transform="rotate(-90 141.9 322.2)">RCOMMHN</text>
<text x="144.1" y="322.2" transform="rotate(-90 144.1 322.2)">49</text>
<text x="146.7" y="322.2" transform="rotate(-90 146.7 322.2)">49</text>
<text x="150.6" y="323.1" transform="rotate(-90 150.6 323.1)">CCOMMHN</text>
<text x="169.9" y="319.4">1k</text>
<text x="92.2" y="324.2">RNPN-1</text>
<text x="122.7" y="325.2">T2</text>
<text x="133.2" y="328.5">COMM</text>
<text x="141.1" y="328.5">P</text>
<text x="142.5" y="326.3">CCOMHNG</text>
<text x="143.4" y="328.5">COMMN</text>
<text x="163" y="328.8">CGCNODMHPG</text>
<text x="163.1" y="324.2">RCOMH</text>
<text x="169.3" y="328.5">N-1</text>
<text x="145.9" y="331.1">GNDN-1</text>
<text x="147.9" y="333.9">220 pF</text>
<text x="168.3" y="331.3">220 pF</text>
<text x="145.9" y="341.8">RCOMHN</text>
<text x="159.2" y="341.8">49</text>
<text x="166.3" y="341.8">RCOMHP</text>
<text x="179.5" y="341.8">49</text>
<text x="151.6" y="351">2.2nf</text>
<text x="171.9" y="351">2.2nf</text>
<text x="145.9" y="356.1">CCOMHN</text>
<text x="151" y="359">COMH</text>
<text x="158.6" y="359">N</text>
<text x="166.3" y="356.1">CCO</text>
<text x="171.9" y="356.1">MHP</text>
<text x="178.9" y="359">COMHP</text>
<text x="161.8" y="371.1" transform="rotate(-90 161.8 371.1)">5566-2</text>
<text x="166.2" y="371.7">GND-1</text>
<text x="182.1" y="371.1" transform="rotate(-90 182.1 371.1)">5566-2</text>
<text x="177.3" y="375.6" transform="rotate(-90 177.3 375.6)">ESDCOMH</text>
<text x="174.7" y="382.5" transform="rotate(-90 174.7 382.5)">ESDAVLC6-2BLY</text>
</g>
<g font-size="2.1" fill="#808080">
<text x="19" y="184.5">VCH-12</text>
<text x="19" y="182">CBH-12</text>
<text x="21.6" y="197.2">VCH-11</text>
<text x="21.6" y="194.7">CBH-11</text>
<text x="21.5" y="207.4">VCH-10</text>
<text x="21.5" y="204.9">CBH-10</text>
<text x="22.7" y="215">CBH-9</text>
<text x="22.7" y="217.6">VCH-9</text>
<text x="22.7" y="227.7">VCH-8</text>
<text x="22.7" y="225.2">CBH-8</text>
<text x="127.8" y="232.2" transform="rotate(-90 127.8 232.2)">16</text>
<text x="130.3" y="232.2" transform="rotate(-90 130.3 232.2)">15</text>
<text x="132.9" y="232.2" transform="rotate(-90 132.9 232.2)">14</text>
<text x="135.4" y="232.2" transform="rotate(-90 135.4 232.2)">13</text>
<text x="137.9" y="232.2" transform="rotate(-90 137.9 232.2)">12</text>
<text x="140.5" y="232.2" transform="rotate(-90 140.5 232.2)">11</text>
<text x="143" y="232.2" transform="rotate(-90 143 232.2)">10</text>
<text x="145.6" y="232.2" transform="rotate(-90 145.6 232.2)">9</text>
<text x="148.1" y="232.2" transform="rotate(-90 148.1 232.2)">8</text>
<text x="150.6" y="232.2" transform="rotate(-90 150.6 232.2)">7</text>
<text x="153.2" y="232.2" transform="rotate(-90 153.2 232.2)">6</text>
<text x="155.7" y="232.2" transform="rotate(-90 155.7 232.2)">5</text>
<text x="158.3" y="232.2" transform="rotate(-90 158.3 232.2)">4</text>
<text x="160.8" y="232.2" transform="rotate(-90 160.8 232.2)">3</text>
<text x="163.3" y="232.2" transform="rotate(-90 163.3 232.2)">2</text>
<text x="165.9" y="232.2" transform="rotate(-90 165.9 232.2)">1</text>
<text x="257.7" y="232.8">TEMPH-1</text>
<text x="22.7" y="237.9">VCH-7</text>
<text x="22.7" y="235.3">CBH-7</text>
<text x="115.8" y="236.8">17</text>
<text x="115.8" y="239.3">18</text>
<text x="122.9" y="237.9">VC9</text>
<text x="164.8" y="237.9">AVSS?</text>
<text x="176.2" y="236.8">65</text>
<text x="176.2" y="239.3">64</text>
<text x="257.7" y="235.3">TEMPH-9</text>
<text x="22.7" y="245.5">CBH-6</text>
<text x="115.8" y="241.8">19</text>
<text x="115.8" y="244.4">20</text>
<text x="122.9" y="240.4">CB8</text>
<text x="122.9" y="243">VC8</text>
<text x="122.9" y="245.5">CB7</text>
<text x="128.9" y="241.1" transform="rotate(-90 128.9 241.1)">CB9</text>
<text x="131.4" y="242.3" transform="rotate(-90 131.4 242.3)">VC10</text>
<text x="134" y="242.3" transform="rotate(-90 134 242.3)">CB10</text>
<text x="136.5" y="242.1" transform="rotate(-90 136.5 242.1)">VC11</text>
<text x="139.1" y="242.1" transform="rotate(-90 139.1 242.1)">CB11</text>
<text x="141.6" y="242.3" transform="rotate(-90 141.6 242.3)">VC12</text>
<text x="144.1" y="242.3" transform="rotate(-90 144.1 242.3)">CB12</text>
<text x="146.7" y="242.3" transform="rotate(-90 146.7 242.3)">VC13</text>
<text x="149.2" y="242.3" transform="rotate(-90 149.2 242.3)">CB13</text>
<text x="151.8" y="242.3" transform="rotate(-90 151.8 242.3)">VC14</text>
<text x="154.3" y="242.3" transform="rotate(-90 154.3 242.3)">CB14</text>
<text x="156.8" y="242.3" transform="rotate(-90 156.8 242.3)">VC15</text>
<text x="159.4" y="242.3" transform="rotate(-90 159.4 242.3)">CB15</text>
<text x="161.2" y="243">BBN(SRN)</text>
<text x="161.4" y="240.4">BBP(SRP)</text>
<text x="161.9" y="242.3" transform="rotate(-90 161.9 242.3)">VC16</text>
<text x="163.5" y="245.5">NFAULT</text>
<text x="164.5" y="242.3" transform="rotate(-90 164.5 242.3)">CB16</text>
<text x="167" y="240.9" transform="rotate(-90 167 240.9)">BAT</text>
<text x="176.2" y="241.8">63</text>
<text x="176.2" y="244.4">62</text>
<text x="257.7" y="240.4">TEMPH-2</text>
<text x="257.7" y="243">TEMPH-10</text>
<text x="22.7" y="248">VCH-6</text>
<text x="115.8" y="246.9">21</text>
<text x="115.8" y="249.5">22</text>
<text x="115.8" y="252">23</text>
<text x="122.9" y="248">VC7</text>
<text x="122.9" y="250.6">CB6</text>
<text x="165" y="248">GPIO1</text>
<text x="165" y="250.6">GPIO2</text>
<text x="176.2" y="246.9">61</text>
<text x="176.2" y="249.5">60</text>
<text x="176.2" y="252">59</text>
<text x="257.7" y="248">TEMPH-3</text>
<text x="257.7" y="250.6">TEMPH-11</text>
<text x="22.7" y="253.1">CBH-5</text>
<text x="115.8" y="254.5">24</text>
<text x="115.8" y="257.1">25</text>
<text x="122.9" y="253.1">VC6</text>
<text x="122.9" y="255.7">CB5</text>
<text x="165" y="253.1">GPIO3</text>
<text x="165" y="255.7">GPIO4</text>
<text x="176.2" y="254.5">58</text>
<text x="176.2" y="257.1">57</text>
<text x="257.7" y="255.7">TEMPH-4</text>
<text x="22.7" y="258.2">VCH-5</text>
<text x="22.7" y="263.3">CBH-4</text>
<text x="115.8" y="259.6">26</text>
<text x="115.8" y="262.2">27</text>
<text x="122.9" y="258.2">VC5</text>
<text x="122.9" y="260.7">CB4</text>
<text x="122.9" y="263.3">VC4</text>
<text x="165" y="258.2">GPIO5</text>
<text x="165" y="260.7">GPIO6</text>
<text x="165" y="263.3">GPIO7</text>
<text x="176.2" y="259.6">56</text>
<text x="176.2" y="262.2">55</text>
<text x="257.7" y="263.3">TEMPH-5</text>
<text x="257.7" y="258.2">TEMPH-12</text>
<text x="22.7" y="268.4">VCH-4</text>
<text x="115.8" y="264.7">28</text>
<text x="115.8" y="267.2">29</text>
<text x="115.8" y="269.8">30</text>
<text x="122.9" y="265.8">CB3</text>
<text x="122.9" y="268.4">VC3</text>
<text x="165" y="265.8">GPIO8</text>
<text x="168.8" y="268.4">TX</text>
<text x="176.2" y="264.7">54</text>
<text x="176.2" y="267.2">53</text>
<text x="176.2" y="269.8">52</text>
<text x="257.7" y="265.8">TEMPH-13</text>
<text x="22.7" y="276">VCH-3</text>
<text x="22.7" y="273.4">CBH-3</text>
<text x="115.8" y="272.3">31</text>
<text x="115.8" y="274.9">32</text>
<text x="122.9" y="270.9">CB2</text>
<text x="122.9" y="273.4">VC2</text>
<text x="122.9" y="276">CB1</text>
<text x="164.5" y="273.4">TSREF</text>
<text x="165.7" y="276">DVSS</text>
<text x="168.6" y="270.9">RX</text>
<text x="176.2" y="272.3">51</text>
<text x="176.2" y="274.9">50</text>
<text x="257.7" y="270.9">TEMPH-6</text>
<text x="257.7" y="273.4">TEMPH-14</text>
<text x="128.9" y="278" transform="rotate(-90 128.9 278)">VC1</text>
<text x="131.4" y="278" transform="rotate(-90 131.4 278)">CB0</text>
<text x="134" y="278" transform="rotate(-90 134 278)">VC0</text>
<text x="136.5" y="278" transform="rotate(-90 136.5 278)">REFHM</text>
<text x="139.1" y="278" transform="rotate(-90 139.1 278)">REFHP</text>
<text x="141.6" y="278" transform="rotate(-90 141.6 278)">AVDD</text>
<text x="144.1" y="278" transform="rotate(-90 144.1 278)">AVSS</text>
<text x="146.7" y="278" transform="rotate(-90 146.7 278)">COMLP</text>
<text x="149.2" y="278" transform="rotate(-90 149.2 278)">COMLN</text>
<text x="151.8" y="278" transform="rotate(-90 151.8 278)">COMHN</text>
<text x="154.3" y="278" transform="rotate(-90 154.3 278)">COMHP</text>
<text x="156.8" y="278" transform="rotate(-90 156.8 278)">NEG5V</text>
<text x="159.4" y="278" transform="rotate(-90 159.4 278)">CVDD</text>
<text x="161.9" y="278" transform="rotate(-90 161.9 278)">CVSS</text>
<text x="164.5" y="278" transform="rotate(-90 164.5 278)">LDOIN</text>
<text x="165.5" y="278.5">DVDD</text>
<text x="167" y="278" transform="rotate(-90 167 278)">NPNB</text>
<text x="176.2" y="277.4">49</text>
<text x="257.7" y="278.5">TEMPH-7</text>
<text x="257.7" y="281.1">TEMPH-15</text>
<text x="27.8" y="286.1">VCH-2</text>
<text x="27.8" y="283.6">CBH-2</text>
<text x="127.8" y="285" transform="rotate(-90 127.8 285)">33</text>
<text x="130.3" y="285" transform="rotate(-90 130.3 285)">34</text>
<text x="132.9" y="285" transform="rotate(-90 132.9 285)">35</text>
<text x="135.4" y="285" transform="rotate(-90 135.4 285)">36</text>
<text x="137.9" y="285" transform="rotate(-90 137.9 285)">37</text>
<text x="140.5" y="285" transform="rotate(-90 140.5 285)">38</text>
<text x="143" y="285" transform="rotate(-90 143 285)">39</text>
<text x="145.6" y="285" transform="rotate(-90 145.6 285)">40</text>
<text x="148.1" y="285" transform="rotate(-90 148.1 285)">41</text>
<text x="150.6" y="285" transform="rotate(-90 150.6 285)">42</text>
<text x="153.2" y="285" transform="rotate(-90 153.2 285)">43</text>
<text x="155.7" y="285" transform="rotate(-90 155.7 285)">44</text>
<text x="158.3" y="285" transform="rotate(-90 158.3 285)">45</text>
<text x="160.8" y="285" transform="rotate(-90 160.8 285)">46</text>
<text x="163.3" y="285" transform="rotate(-90 163.3 285)">47</text>
<text x="165.9" y="285" transform="rotate(-90 165.9 285)">48</text>
<text x="257.7" y="286.1">TEMPH-8</text>
<text x="27.8" y="293.8">CBH-1</text>
<text x="257.7" y="288.7">TEMPH-16</text>
<text x="27.8" y="296.3">VCH-1</text>
<text x="165.9" y="349.1" transform="rotate(-90 165.9 349.1)">2</text>
<text x="168.4" y="349.1" transform="rotate(-90 168.4 349.1)">1</text>
<text x="167" y="354.9" transform="rotate(-90 167 354.9)">2</text>
<text x="169.5" y="359.2" transform="rotate(-90 169.5 359.2)">3</text>
<text x="169.5" y="354.9" transform="rotate(-90 169.5 354.9)">1</text>
<text x="168.4" y="365.1" transform="rotate(-90 168.4 365.1)">3</text>
<text x="159.4" y="375.1" transform="rotate(-90 159.4 375.1)">COMH-1</text>
<text x="179.7" y="375.1" transform="rotate(-90 179.7 375.1)">COMH-2</text>
</g>
</svg>
